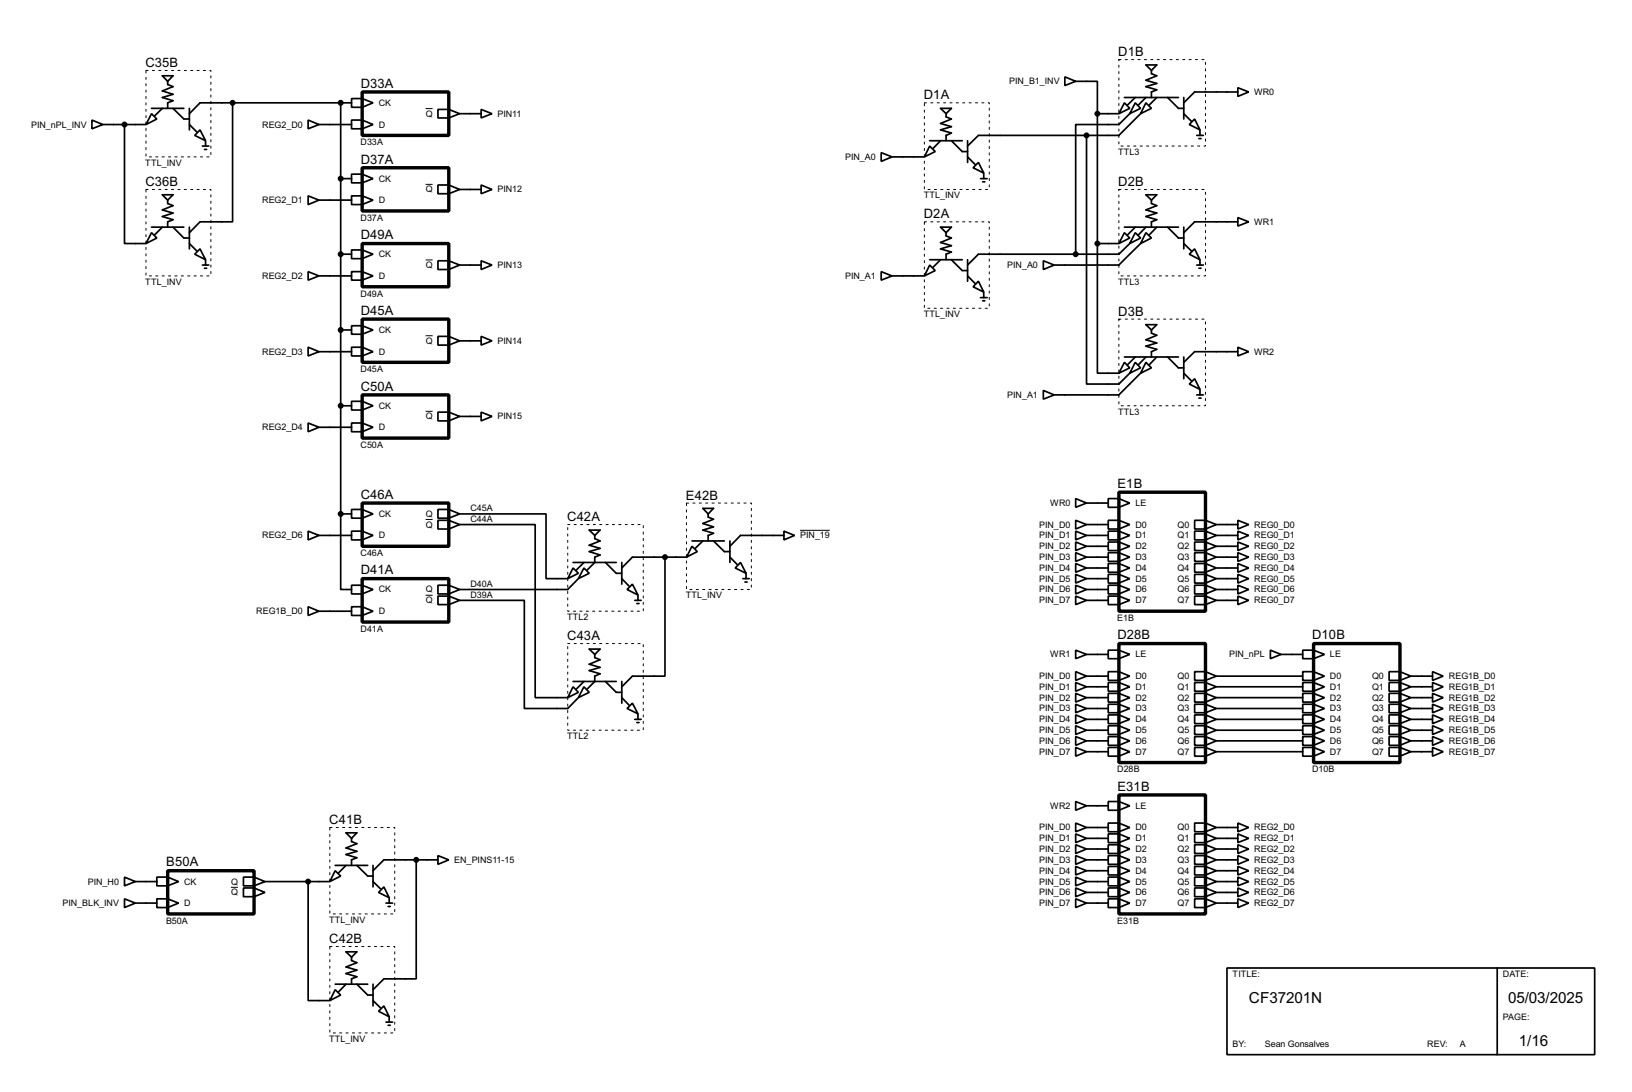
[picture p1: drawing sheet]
<svg xmlns="http://www.w3.org/2000/svg" width="383mm" height="256mm" viewBox="0 0 383 256" stroke-linecap="round" stroke-linejoin="round" font-family="sans-serif">
<g fill="none" stroke="#000" stroke-width=".4">
<path d="M38.2 17.8h2.5l-1.3 1.3zM39.4 19.1v.8l1.3 .5-2.5 1 2.5 .8-2.5 .7 2.5 .8-1.3 .5v1.3M250.2 18.1l2.6 1-2.6 1zM252.8 19.1h5.1v7.6M269.3 15.3h2.5l-1.2 1.3zM270.6 16.6v.7l1.2 .5-2.5 1.1 2.5 .7-2.5 .8 2.5 .7-1.2 .5v1.3M21.6 28.2l2.6 1.1-2.6 1zM24.2 29.3h10.1M29.3 29.3v27.9h5M35.6 26.7l1.3 1.3-2.6 1.3zM35.6 25.5h7.6M38.2 25.5l-1.8 1.7"/>
<path d="M40.7 25.5l2.5 2.5h1.3M44.5 29.3l1.8 1.7M44.5 25.5v5M47 30.5l1.3 2.6-2.5-1.3zM47.6 34.3h1.5M48.1 35.1h.5M48.3 33.1v1.2M54.7 24.2v27.9h-7.7l-2.5 2.6M72.4 28.2l2.6 1.1-2.6 1zM75 29.3h7.6M80.1 24.2v96.5M82.6 23.2h2.5l2.6 1-2.6 1h-2.5z"/>
<path d="M82.6 28.2h2.5l2.6 1.1-2.6 1h-2.5zM82.6 24.2h-35.6l-2.5 2.5M85.1 23.2v2M85.1 28.2v2.1M102.9 25.7h2.6l2.5 1-2.5 1h-2.6zM105.5 25.7v2M108 26.7h5.1M113.1 25.7l2.5 1-2.5 1zM207.1 35.9l2.5 1-2.5 1zM209.6 36.9h7.6M218.5 34.3l1.3 1.3-2.6 1.3zM218.5 33.1h7.6"/>
<path d="M221 33.1l-1.7 1.8M221 25.5h2.6l-1.3 1.2zM222.3 26.7v.8l1.3 .5-2.6 1 2.6 .8-2.6 .7 2.6 .8-1.3 .5v1.3M223.6 33.1l2.5 2.5h1.3M227.4 36.9l1.8 1.8M227.4 33.1v5.1M229.9 38.2l1.3 2.5-2.5-1.3zM255.3 31.8v58.4h7.6l2.6-2.5M257.9 26.7h5M257.9 26.7v30.5M264.2 24.2l1.3 1.3-2.6 1.2zM264.2 22.9h12.7"/>
<path d="M265.5 26.7l-2.6 2.6h-10.1v30.4M266.8 24.2l1.2 1.3-2.5 1.2zM266.8 22.9l-1.8 1.8M268 26.7l-5.1 5.1h-33l-2.5 2.5M269.3 24.2l1.3 1.3-2.6 1.2zM269.3 22.9l-1.8 1.8M271.8 22.9l-1.7 1.8M274.4 22.9l2.5 2.6h1.3M278.2 22.9v5.1M278.2 26.7l1.8 1.8M280.7 28l1.3 2.5-2.5-1.2zM281.2 31.8h1.6"/>
<path d="M281.7 32.6h.5M282 30.5v1.3M290.9 20.6l2.5 1-2.5 1.1zM290.9 21.6h-10.2l-2.5 2.6M35.6 54.7l1.3 1.2-2.6 1.3zM35.6 53.4h7.6M38.2 45.8h2.5l-1.3 1.2zM38.2 53.4l-1.8 1.8M39.4 47v.8l1.3 .5-2.5 1 2.5 .8-2.5 .8 2.5 .7-1.3 .5v1.3M40.7 53.4l2.5 2.5h1.3M44.5 53.4v5.1M44.5 57.2l1.8 1.8"/>
<path d="M45.8 59.7l1.2-1.2 1.3 2.5zM72.4 46l2.6 1-2.6 1.1zM75 47h7.6M80.1 59.7h2.5M80.1 42h2.5M82.6 40.9h2.5l2.6 1.1-2.6 1h-2.5zM82.6 46h2.5l2.6 1-2.6 1.1h-2.5zM82.6 58.7h2.5l2.6 1-2.6 1.1h-2.5zM85.1 40.9v2.1M85.1 46v2.1M85.1 58.7v2.1M102.9 43.5h2.6l2.5 1-2.5 1h-2.6z"/>
<path d="M105.5 43.5v2M108 44.5h5.1M113.1 43.5l2.5 1-2.5 1zM221 53.4h2.6l-1.3 1.3zM222.3 54.7v.7l1.3 .5-2.6 1.1 2.6 .7-2.6 .8 2.6 .7-1.3 .5v1.3M230.4 42h1.6M230.9 42.7h.5M231.2 40.7v1.3M257.9 57.2v30.5h5M257.9 57.2h5M264.2 54.7l1.3 1.2-2.6 1.3zM264.2 53.4h12.7"/>
<path d="M265.5 57.2l-2.6 2.5h-33l-2.5 2.6M266.8 54.7l1.2 1.2-2.5 1.3zM266.8 53.4l-1.8 1.8M268 57.2l-5.1 5.1h-15.2M269.3 54.7l1.3 1.2-2.6 1.3zM269.3 53.4l-1.8 1.8M269.3 45.8h2.5l-1.2 1.2zM270.6 47v.8l1.2 .5-2.5 1 2.5 .8-2.5 .8 2.5 .7-1.2 .5v1.3M271.8 53.4l-1.7 1.8M274.4 53.4l2.5 2.5h1.3M278.2 57.2l1.8 1.8M278.2 53.4v5.1"/>
<path d="M279.5 59.7l1.2-1.2 1.3 2.5zM290.9 51.1l2.5 1-2.5 1zM290.9 52.1h-10.2l-2.5 2.6M47.6 62.3h1.5M48.1 63h.5M48.3 61v1.3M72.4 63.8l2.6 1-2.6 1zM75 64.8h7.6M80.1 77.5h2.5M82.6 63.8h2.5l2.6 1-2.6 1h-2.5zM82.6 76.5h2.5l2.6 1-2.6 1h-2.5zM85.1 63.8v2"/>
<path d="M85.1 76.5v2M102.9 61.3h2.6l2.5 1-2.5 1h-2.6zM102.9 79h2.6l2.5 1.1-2.5 1h-2.6zM105.5 61.3v2M105.5 79v2.1M108 62.3h5.1M113.1 61.3l2.5 1-2.5 1zM113.1 79l2.5 1.1-2.5 1zM207.1 63.8l2.5 1-2.5 1zM209.6 64.8h7.6M218.5 62.3l1.3 1.3-2.6 1.2zM218.5 61h7.6"/>
<path d="M221 61l-1.7 1.8M223.6 61l2.5 2.6h1.3M227.4 61v5.1M227.4 64.8l1.8 1.8M229.9 66.1l1.3 2.5-2.5-1.2zM230.4 69.9h1.6M230.9 70.7h.5M231.2 68.6v1.3M245.2 61.3l2.5 1-2.5 1zM269.3 76.3h2.5l-1.2 1.2zM270.6 77.5v.8l1.2 .5-2.5 1 2.5 .8-2.5 .7 2.5 .8-1.2 .5v1.3M281.2 62.3h1.6"/>
<path d="M281.7 63h.5M282 61v1.3M72.4 81.6l2.6 1-2.6 1zM72.4 99.4l2.6 1-2.6 1zM75 82.6h7.6M80.1 95.3h2.5M82.6 81.6h2.5l2.6 1-2.6 1h-2.5zM82.6 94.3h2.5l2.6 1-2.6 1h-2.5zM82.6 99.4h2.5l2.6 1-2.6 1h-2.5zM85.1 81.6v2M85.1 94.3v2M85.1 99.4v2"/>
<path d="M102.9 96.8h2.6l2.5 1-2.5 1.1h-2.6zM105.5 96.8v2.1M108 80.1h5.1M108 97.8h5.1M113.1 96.8l2.5 1-2.5 1.1zM245.2 91.7l2.5 1.1-2.5 1zM264.2 85.1l1.3 1.3-2.6 1.3zM264.2 83.9h12.7M266.8 85.1l1.2 1.3-2.5 1.3zM266.8 83.9l-1.8 1.8M268 87.7l-5.1 5.1h-15.2M269.3 85.1l1.3 1.3-2.6 1.3z"/>
<path d="M269.3 83.9l-1.8 1.8M271.8 83.9l-1.7 1.8M274.4 83.9l2.5 2.5h1.3M278.2 83.9v5.1M278.2 87.7l1.8 1.8M279.5 90.2l1.2-1.2 1.3 2.5zM281.2 92.8h1.6M281.7 93.5h.5M282 91.5v1.3M290.9 81.6l2.5 1-2.5 1zM290.9 82.6h-10.2l-2.5 2.5M75 100.4h7.6"/>
<path d="M82.6 119.7h2.5l2.6 1-2.6 1h-2.5zM85.1 119.7v2M102.9 119.7h2.6l2.5 1-2.5 1h-2.6zM105.5 119.7v2M165.2 119.4h2.5l-1.3 1.3zM252.8 117.1l2.5 1.1-2.5 1zM255.3 118.2h5.1M260.4 117.1h2.5l2.6 1.1-2.6 1h-2.5zM262.9 117.1v2.1M72.4 124.8l2.6 1-2.6 1zM75 125.8h7.6M80.1 120.7v17.8h2.5"/>
<path d="M80.1 120.7h2.5M82.6 137.5h2.5l2.6 1-2.6 1h-2.5zM82.6 124.8h2.5l2.6 1-2.6 1h-2.5zM85.1 124.8v2M85.1 137.5v2M102.9 137.5h2.6l2.5 1-2.5 1h-2.6zM102.9 122.2h2.6l2.5 1-2.5 1.1h-2.6zM105.5 122.2v2.1M105.5 137.5v2M108 120.7h20.3v15.2h5.1M108 123.2h17.8v40.7h7.6M134.7 133.4l1.2 1.3-2.5 1.2z"/>
<path d="M134.7 132.1h10.1M135.9 135.9l-2.5 2.6h-25.4M137.2 133.4l1.3 1.3-2.6 1.2zM137.2 132.1l-1.8 1.8M138.5 124.5h2.5l-1.2 1.3zM139.8 125.8v.7l1.2 .6-2.5 1 2.5 .7-2.5 .8 2.5 .8-1.2 .5v1.2l-1.8 1.8M142.3 132.1l2.5 2.6h1.3M146.1 135.9l1.8 1.8M146.1 132.1v5.1M147.4 138.5l1.2-1.3 1.3 2.6zM149.9 139.8v1.2M156.3 130.9v27.9h-7.7l-2.5 2.5"/>
<path d="M161.3 130.9h-12.7l-2.5 2.5M162.6 128.3l1.3 1.3-2.6 1.3zM162.6 127.1h7.6M165.2 127.1l-1.8 1.7M166.4 120.7v.8l1.3 .5-2.5 1 2.5 .8-2.5 .7 2.5 .8-1.3 .5v1.3M167.7 127.1l2.5 2.5h1.3M171.5 130.9l1.8 1.7M171.5 127.1v5M174 132.1l1.3 2.6-2.5-1.3zM174.6 135.9h1.5M175.1 136.7h.5M175.3 134.7v1.2"/>
<path d="M184.2 124.8l2.5 1-2.5 1zM184.2 125.8h-10.2l-2.5 2.5M252.8 122.2l2.5 1-2.5 1.1zM252.8 124.8l2.5 1-2.5 1zM252.8 127.3l2.5 1-2.5 1zM252.8 129.8l2.5 1.1-2.5 1zM252.8 132.4l2.5 1-2.5 1zM252.8 134.9l2.5 1-2.5 1.1zM252.8 137.5l2.5 1-2.5 1zM255.3 123.2h5.1M255.3 125.8h5.1M255.3 128.3h5.1"/>
<path d="M255.3 130.9h5.1M255.3 133.4h5.1M255.3 135.9h5.1M255.3 138.5h5.1M260.4 122.2h2.5l2.6 1-2.6 1.1h-2.5zM260.4 124.8h2.5l2.6 1-2.6 1h-2.5zM260.4 127.3h2.5l2.6 1-2.6 1h-2.5zM260.4 129.8h2.5l2.6 1.1-2.6 1h-2.5zM260.4 132.4h2.5l2.6 1-2.6 1h-2.5zM260.4 134.9h2.5l2.6 1-2.6 1.1h-2.5zM260.4 137.5h2.5l2.6 1-2.6 1h-2.5zM262.9 122.2v2.1"/>
<path d="M262.9 124.8v2M262.9 127.3v2M262.9 129.8v2.1M262.9 132.4v2M262.9 134.9v2.1M262.9 137.5v2M280.7 122.2h2.6l2.5 1-2.5 1.1h-2.6zM280.7 124.8h2.6l2.5 1-2.5 1h-2.6zM280.7 127.3h2.6l2.5 1-2.5 1h-2.6zM280.7 129.8h2.6l2.5 1.1-2.5 1h-2.6zM280.7 132.4h2.6l2.5 1-2.5 1h-2.6zM280.7 134.9h2.6l2.5 1-2.5 1.1h-2.6z"/>
<path d="M280.7 137.5h2.6l2.5 1-2.5 1h-2.6zM283.3 122.2v2.1M283.3 124.8v2M283.3 127.3v2M283.3 129.8v2.1M283.3 132.4v2M283.3 134.9v2.1M283.3 137.5v2M285.8 123.2h5.1M285.8 125.8h5.1M285.8 128.3h5.1M285.8 130.9h5.1"/>
<path d="M285.8 133.4h5.1M285.8 135.9h5.1M285.8 138.5h5.1M290.9 122.2l2.5 1-2.5 1.1zM290.9 124.8l2.5 1-2.5 1zM290.9 127.3l2.5 1-2.5 1zM290.9 129.8l2.5 1.1-2.5 1zM290.9 132.4l2.5 1-2.5 1zM290.9 134.9l2.5 1-2.5 1.1zM290.9 137.5l2.5 1-2.5 1zM72.4 142.5l2.6 1.1-2.6 1zM75 143.6h7.6"/>
<path d="M82.6 142.5h2.5l2.6 1.1-2.6 1h-2.5zM85.1 142.5v2.1M102.9 140h2.6l2.5 1-2.5 1h-2.6zM105.5 140v2M108 141h15.2v25.4h10.2l2.5-2.5M138.5 152.5h2.5l-1.2 1.2zM139.8 153.7v.8l1.2 .5-2.5 1 2.5 .8-2.5 .7 2.5 .8-1.2 .5v1.3l-1.8 1.8M149.2 141h1.5M149.7 141.8h.5M252.8 140l2.5 1-2.5 1zM252.8 152.7l2.5 1-2.5 1zM252.8 157.8l2.5 1-2.5 1z"/>
<path d="M255.3 141h5.1M255.3 153.7h5.1M255.3 158.8h5.1M260.4 140h2.5l2.6 1-2.6 1h-2.5zM260.4 152.7h2.5l2.6 1-2.6 1h-2.5zM260.4 157.8h2.5l2.6 1-2.6 1h-2.5zM262.9 140v2M262.9 152.7v2M262.9 157.8v2M280.7 140h2.6l2.5 1-2.5 1h-2.6zM280.7 157.8h2.6l2.5 1-2.5 1h-2.6zM283.3 140v2"/>
<path d="M283.3 157.8v2M285.8 141h5.1M285.8 158.8h20.3M290.9 140l2.5 1-2.5 1zM298.5 152.7l2.5 1-2.5 1zM301 153.7h5.1M306.1 152.7h2.6l2.5 1-2.5 1h-2.6zM306.1 157.8h2.6l2.5 1-2.5 1h-2.6zM308.7 152.7v2M308.7 157.8v2M326.4 157.8h2.6l2.5 1-2.5 1h-2.6zM329 157.8v2"/>
<path d="M331.5 158.8h5.1M336.6 157.8l2.5 1-2.5 1zM134.7 161.3l1.2 1.3-2.5 1.3zM134.7 160.1h10.1M137.2 161.3l1.3 1.3-2.6 1.3zM137.2 160.1l-1.8 1.8M142.3 160.1l2.5 2.5h1.3M146.1 160.1v5.1M146.1 163.9l1.8 1.8M147.4 166.4l1.2-1.2 1.3 2.5zM149.2 169h1.5M149.7 169.7h.5"/>
<path d="M149.9 167.7v1.3M252.8 160.3l2.5 1-2.5 1.1zM252.8 162.9l2.5 1-2.5 1zM252.8 165.4l2.5 1-2.5 1zM252.8 167.9l2.5 1.1-2.5 1zM252.8 170.5l2.5 1-2.5 1zM252.8 173l2.5 1-2.5 1.1zM252.8 175.6l2.5 1-2.5 1zM255.3 161.3h5.1M255.3 163.9h5.1M255.3 166.4h5.1M255.3 169h5.1"/>
<path d="M255.3 171.5h5.1M255.3 174h5.1M255.3 176.6h5.1M260.4 160.3h2.5l2.6 1-2.6 1.1h-2.5zM260.4 162.9h2.5l2.6 1-2.6 1h-2.5zM260.4 165.4h2.5l2.6 1-2.6 1h-2.5zM260.4 167.9h2.5l2.6 1.1-2.6 1h-2.5zM260.4 170.5h2.5l2.6 1-2.6 1h-2.5zM260.4 173h2.5l2.6 1-2.6 1.1h-2.5zM260.4 175.6h2.5l2.6 1-2.6 1h-2.5zM262.9 160.3v2.1M262.9 162.9v2"/>
<path d="M262.9 165.4v2M262.9 167.9v2.1M262.9 170.5v2M262.9 173v2.1M262.9 175.6v2M280.7 160.3h2.6l2.5 1-2.5 1.1h-2.6zM280.7 162.9h2.6l2.5 1-2.5 1h-2.6zM280.7 165.4h2.6l2.5 1-2.5 1h-2.6zM280.7 167.9h2.6l2.5 1.1-2.5 1h-2.6zM280.7 170.5h2.6l2.5 1-2.5 1h-2.6zM280.7 173h2.6l2.5 1-2.5 1.1h-2.6zM280.7 175.6h2.6l2.5 1-2.5 1h-2.6z"/>
<path d="M283.3 160.3v2.1M283.3 162.9v2M283.3 165.4v2M283.3 167.9v2.1M283.3 170.5v2M283.3 173v2.1M283.3 175.6v2M285.8 161.3h20.3M285.8 163.9h20.3M285.8 166.4h20.3M285.8 169h20.3M285.8 171.5h20.3"/>
<path d="M285.8 174h20.3M285.8 176.6h20.3M306.1 160.3h2.6l2.5 1-2.5 1.1h-2.6zM306.1 162.9h2.6l2.5 1-2.5 1h-2.6zM306.1 165.4h2.6l2.5 1-2.5 1h-2.6zM306.1 167.9h2.6l2.5 1.1-2.5 1h-2.6zM306.1 170.5h2.6l2.5 1-2.5 1h-2.6zM306.1 173h2.6l2.5 1-2.5 1.1h-2.6zM306.1 175.6h2.6l2.5 1-2.5 1h-2.6zM308.7 160.3v2.1M308.7 162.9v2M308.7 165.4v2"/>
<path d="M308.7 167.9v2.1M308.7 170.5v2M308.7 173v2.1M308.7 175.6v2M326.4 160.3h2.6l2.5 1-2.5 1.1h-2.6zM326.4 162.9h2.6l2.5 1-2.5 1h-2.6zM326.4 165.4h2.6l2.5 1-2.5 1h-2.6zM326.4 167.9h2.6l2.5 1.1-2.5 1h-2.6zM326.4 170.5h2.6l2.5 1-2.5 1h-2.6zM326.4 173h2.6l2.5 1-2.5 1.1h-2.6zM326.4 175.6h2.6l2.5 1-2.5 1h-2.6zM329 160.3v2.1"/>
<path d="M329 162.9v2M329 165.4v2M329 167.9v2.1M329 170.5v2M329 173v2.1M329 175.6v2M331.5 161.3h5.1M331.5 163.9h5.1M331.5 166.4h5.1M331.5 169h5.1M331.5 171.5h5.1M331.5 174h5.1"/>
<path d="M331.5 176.6h5.1M336.6 160.3l2.5 1-2.5 1.1zM336.6 162.9l2.5 1-2.5 1zM336.6 165.4l2.5 1-2.5 1zM336.6 167.9l2.5 1.1-2.5 1zM336.6 170.5l2.5 1-2.5 1zM336.6 173l2.5 1-2.5 1.1zM336.6 175.6l2.5 1-2.5 1zM81.3 195.6h2.6l-1.3 1.3zM82.6 196.9v.8l1.3 .5-2.6 1 2.6 .8-2.6 .7 2.6 .8-1.3 .5v1.3M252.8 188.3l2.5 1-2.5 1zM252.8 193.3l2.5 1.1-2.5 1z"/>
<path d="M252.8 195.9l2.5 1-2.5 1zM252.8 198.4l2.5 1-2.5 1.1zM255.3 189.3h5.1M255.3 194.4h5.1M255.3 196.9h5.1M255.3 199.4h5.1M260.4 188.3h2.5l2.6 1-2.6 1h-2.5zM260.4 193.3h2.5l2.6 1.1-2.6 1h-2.5zM260.4 195.9h2.5l2.6 1-2.6 1h-2.5zM260.4 198.4h2.5l2.6 1-2.6 1.1h-2.5zM262.9 188.3v2M262.9 193.3v2.1"/>
<path d="M262.9 195.9v2M262.9 198.4v2.1M280.7 193.3h2.6l2.5 1.1-2.5 1h-2.6zM280.7 195.9h2.6l2.5 1-2.5 1h-2.6zM280.7 198.4h2.6l2.5 1-2.5 1.1h-2.6zM283.3 193.3v2.1M283.3 195.9v2M283.3 198.4v2.1M285.8 194.4h5.1M285.8 196.9h5.1M285.8 199.4h5.1M290.9 193.3l2.5 1.1-2.5 1z"/>
<path d="M290.9 195.9l2.5 1-2.5 1zM290.9 198.4l2.5 1-2.5 1.1zM29.3 206l2.5 1.1-2.5 1zM29.3 211.1l2.5 1-2.5 1.1zM31.8 207.1h5.1M31.8 212.1h5.1M36.9 206h2.5l2.6 1.1-2.6 1h-2.5zM36.9 211.1h2.5l2.6 1-2.6 1.1h-2.5zM39.4 206v2.1M39.4 211.1v2.1M57.2 206h2.5l2.6 1.1-2.6 1h-2.5zM57.2 208.6h2.5l2.6 1-2.6 1h-2.5z"/>
<path d="M59.7 206v2.1M59.7 208.6v2M62.3 207.1h15.2M72.4 207.1v27.9h5.1M78.8 204.5l1.3 1.3-2.6 1.3zM78.8 203.3h7.6M81.3 203.3l-1.7 1.7M83.9 203.3l2.5 2.5h1.3M87.7 207.1l1.8 1.7M87.7 203.3v5M90.2 208.3l1.3 2.6-2.5-1.3zM90.7 212.1h1.6"/>
<path d="M91.2 212.9h.5M91.5 210.9v1.2M97.8 202v27.9h-7.6l-2.5 2.6M102.9 201l2.6 1-2.6 1zM102.9 202h-12.7l-2.5 2.5M252.8 201l2.5 1-2.5 1zM252.8 203.5l2.5 1-2.5 1zM252.8 206l2.5 1.1-2.5 1zM252.8 208.6l2.5 1-2.5 1zM252.8 211.1l2.5 1-2.5 1.1zM255.3 202h5.1M255.3 204.5h5.1"/>
<path d="M255.3 207.1h5.1M255.3 209.6h5.1M255.3 212.1h5.1M260.4 201h2.5l2.6 1-2.6 1h-2.5zM260.4 203.5h2.5l2.6 1-2.6 1h-2.5zM260.4 206h2.5l2.6 1.1-2.6 1h-2.5zM260.4 208.6h2.5l2.6 1-2.6 1h-2.5zM260.4 211.1h2.5l2.6 1-2.6 1.1h-2.5zM262.9 201v2M262.9 203.5v2M262.9 206v2.1M262.9 208.6v2"/>
<path d="M262.9 211.1v2.1M280.7 201h2.6l2.5 1-2.5 1h-2.6zM280.7 203.5h2.6l2.5 1-2.5 1h-2.6zM280.7 206h2.6l2.5 1.1-2.5 1h-2.6zM280.7 208.6h2.6l2.5 1-2.5 1h-2.6zM280.7 211.1h2.6l2.5 1-2.5 1.1h-2.6zM283.3 201v2M283.3 203.5v2M283.3 206v2.1M283.3 208.6v2M283.3 211.1v2.1M285.8 202h5.1"/>
<path d="M285.8 204.5h5.1M285.8 207.1h5.1M285.8 209.6h5.1M285.8 212.1h5.1M290.9 201l2.5 1-2.5 1zM290.9 203.5l2.5 1-2.5 1zM290.9 206l2.5 1.1-2.5 1zM290.9 208.6l2.5 1-2.5 1zM290.9 211.1l2.5 1-2.5 1.1zM78.8 232.5l1.3 1.2-2.6 1.3zM78.8 231.2h7.6M81.3 231.2l-1.7 1.8"/>
<path d="M81.3 223.6h2.6l-1.3 1.2zM82.6 224.8v.8l1.3 .5-2.6 1 2.6 .8-2.6 .8 2.6 .7-1.3 .5v1.3M83.9 231.2l2.5 2.5h1.3M87.7 231.2v5.1M87.7 235l1.8 1.8M90.2 236.3l1.3 2.5-2.5-1.3zM91.5 238.8v1.3M288.3 227.4h86.4v20.3h-86.4zM351.8 227.4v20.3M90.7 240.1h1.6M91.2 240.8h.5"/>
</g>
<path d="M34.3 16.6h15.3v20.3h-15.3zM262.9 14h20.4v20.3h-20.4zM217.2 24.2h15.3v20.3h-15.3zM34.3 44.5h15.3v20.3h-15.3zM217.2 52.1h15.3v20.3h-15.3zM262.9 44.5h20.4v20.3h-20.4zM262.9 75h20.4v20.3h-20.4zM161.3 118.2h15.3v20.3h-15.3zM133.4 123.2h17.8v20.4h-17.8zM133.4 151.2h17.8v20.3h-17.8zM77.5 194.4h15.3v20.3h-15.3zM77.5 222.3h15.3v20.3h-15.3z" fill="none" stroke="#fff" stroke-width=".23"/>
<path d="M34.3 16.6h15.3v20.3h-15.3zM262.9 14h20.4v20.3h-20.4zM217.2 24.2h15.3v20.3h-15.3zM34.3 44.5h15.3v20.3h-15.3zM217.2 52.1h15.3v20.3h-15.3zM262.9 44.5h20.4v20.3h-20.4zM262.9 75h20.4v20.3h-20.4zM161.3 118.2h15.3v20.3h-15.3zM133.4 123.2h17.8v20.4h-17.8zM133.4 151.2h17.8v20.3h-17.8zM77.5 194.4h15.3v20.3h-15.3zM77.5 222.3h15.3v20.3h-15.3z" fill="none" stroke="#000" stroke-width=".23" stroke-dasharray=".5 1"/>
<g fill="#000" stroke="#000" stroke-width=".4">
<circle cx="29.2" cy="29.3" r=".5"/>
<circle cx="54.6" cy="24.2" r=".5"/>
<circle cx="80" cy="24.2" r=".5"/>
<circle cx="255.3" cy="31.8" r=".5"/>
<circle cx="257.8" cy="26.7" r=".5"/>
<circle cx="80" cy="42" r=".5"/>
<circle cx="80" cy="59.7" r=".5"/>
<circle cx="252.7" cy="59.7" r=".5"/>
<circle cx="257.8" cy="57.2" r=".5"/>
<circle cx="80" cy="77.5" r=".5"/>
<circle cx="80" cy="95.3" r=".5"/>
<circle cx="80" cy="120.7" r=".5"/>
<circle cx="156.2" cy="130.9" r=".5"/>
<circle cx="72.4" cy="207.1" r=".5"/>
<circle cx="97.8" cy="202" r=".5"/>
</g>
<path d="M85.1 21.6h20.4v10.2h-20.4zM85.1 39.4h20.4v10.2h-20.4zM85.1 57.2h20.4v10.2h-20.4zM85.1 75h20.4v10.1h-20.4zM85.1 92.8h20.4v10.1h-20.4zM85.1 118.2h20.4v10.1h-20.4zM262.9 115.6h20.4v28h-20.4zM85.1 135.9h20.4v10.2h-20.4zM262.9 151.2h20.4v27.9h-20.4zM308.7 151.2h20.3v27.9h-20.3zM262.9 186.7h20.4v28h-20.4zM39.4 204.5h20.3v10.2h-20.3z" fill="none" stroke="#000" stroke-width=".8"/>
<path d="M100 25.5h1.7M100 43.3h1.7M100 61.1h1.7M100 78.9h1.7M100 96.6h1.7M100 139.8h1.7M100 122h1.7M188 124.6h7M54.3 208.4h1.6" fill="none" stroke="#000" stroke-width=".23"/>
<g font-size="4">
<text x="293.5" y="235.5">CF37201N</text>
<text x="354.4" y="235.5">05/03/2025</text>
<text x="356.9" y="245.7">1/16</text>
</g>
<g font-size="3.4">
<text x="34.2" y="15.8">C35B</text>
<text x="262.8" y="13.2">D1B</text>
<text x="84.8" y="20.6">D33A</text>
<text x="217.1" y="23.3">D1A</text>
<text x="84.8" y="38.4">D37A</text>
<text x="34.2" y="43.7">C36B</text>
<text x="262.8" y="43.7">D2B</text>
<text x="217.1" y="51.3">D2A</text>
<text x="84.8" y="56.1">D49A</text>
<text x="84.8" y="74">D45A</text>
<text x="262.8" y="74.1">D3B</text>
<text x="84.8" y="91.8">C50A</text>
<text x="84.8" y="117.2">C46A</text>
<text x="161.2" y="117.4">E42B</text>
<text x="262.6" y="114.6">E1B</text>
<text x="133.3" y="122.4">C42A</text>
<text x="84.8" y="134.9">D41A</text>
<text x="133.3" y="150.4">C43A</text>
<text x="262.6" y="150.2">D28B</text>
<text x="308.3" y="150.2">D10B</text>
<text x="262.6" y="185.7">E31B</text>
<text x="77.4" y="193.6">C41B</text>
<text x="39.1" y="203.5">B50A</text>
<text x="77.4" y="221.5">C42B</text>
</g>
<g font-size="2.4">
<text x="237.1" y="19.8">PIN_B1_INV</text>
<text x="294.7" y="22.3">WR0</text>
<text x="7.3" y="30">PIN_nPL_INV</text>
<text x="61.6" y="30">REG2_D0</text>
<text x="89" y="24.8">CK</text>
<text x="89" y="30">D</text>
<text x="100" y="27.4">Q</text>
<text x="116.9" y="27.4">PIN11</text>
<text x="84.7" y="34.1">D33A</text>
<text x="34.1" y="38.9">TTL_INV</text>
<text x="198.6" y="37.5">PIN_A0</text>
<text x="262.7" y="36.4">TTL3</text>
<text x="61.6" y="47.7">REG2_D1</text>
<text x="89" y="42.7">CK</text>
<text x="89" y="47.7">D</text>
<text x="100" y="45.2">Q</text>
<text x="116.9" y="45.2">PIN12</text>
<text x="217" y="46.6">TTL_INV</text>
<text x="84.7" y="51.9">D37A</text>
<text x="294.7" y="52.8">WR1</text>
<text x="61.6" y="65.5">REG2_D2</text>
<text x="89" y="60.4">CK</text>
<text x="89" y="65.5">D</text>
<text x="100" y="62.9">Q</text>
<text x="116.9" y="62.9">PIN13</text>
<text x="198.6" y="65.5">PIN_A1</text>
<text x="236.7" y="62.9">PIN_A0</text>
<text x="34.1" y="66.9">TTL_INV</text>
<text x="84.7" y="69.7">D49A</text>
<text x="262.7" y="66.9">TTL3</text>
<text x="217" y="74.5">TTL_INV</text>
<text x="61.6" y="83.3">REG2_D3</text>
<text x="89" y="78.2">CK</text>
<text x="89" y="83.3">D</text>
<text x="100" y="80.8">Q</text>
<text x="116.9" y="80.8">PIN14</text>
<text x="294.7" y="83.3">WR2</text>
<text x="84.7" y="87.5">D45A</text>
<text x="236.7" y="93.5">PIN_A1</text>
<text x="61.6" y="101.1">REG2_D4</text>
<text x="89" y="96">CK</text>
<text x="89" y="101.1">D</text>
<text x="100" y="98.5">Q</text>
<text x="116.9" y="98.5">PIN15</text>
<text x="262.7" y="97.4">TTL3</text>
<text x="84.7" y="105.2">C50A</text>
<text x="246.8" y="118.9">WR0</text>
<text x="266.8" y="118.9">LE</text>
<text x="89" y="121.4">CK</text>
<text x="100" y="121.4">Q</text>
<text x="100" y="123.9">Q</text>
<text x="110.5" y="120.1">C45A</text>
<text x="110.5" y="122.6">C44A</text>
<text x="244.2" y="123.9">PIN_D0</text>
<text x="266.8" y="123.9">D0</text>
<text x="276.7" y="123.9">Q0</text>
<text x="294.7" y="123.9">REG0_D0</text>
<text x="61.6" y="126.5">REG2_D6</text>
<text x="84.7" y="130.6">C46A</text>
<text x="89" y="126.5">D</text>
<text x="188" y="126.5">PIN_19</text>
<text x="244.2" y="126.5">PIN_D1</text>
<text x="244.2" y="129">PIN_D2</text>
<text x="244.2" y="131.6">PIN_D3</text>
<text x="266.8" y="126.5">D1</text>
<text x="266.8" y="129">D2</text>
<text x="266.8" y="131.6">D3</text>
<text x="276.7" y="126.5">Q1</text>
<text x="276.7" y="129">Q2</text>
<text x="276.7" y="131.6">Q3</text>
<text x="294.7" y="126.5">REG0_D1</text>
<text x="294.7" y="129">REG0_D2</text>
<text x="294.7" y="131.6">REG0_D3</text>
<text x="110.5" y="137.9">D40A</text>
<text x="244.2" y="134.1">PIN_D4</text>
<text x="244.2" y="136.6">PIN_D5</text>
<text x="266.8" y="134.1">D4</text>
<text x="266.8" y="136.6">D5</text>
<text x="276.7" y="134.1">Q4</text>
<text x="276.7" y="136.6">Q5</text>
<text x="294.7" y="134.1">REG0_D4</text>
<text x="294.7" y="136.6">REG0_D5</text>
<text x="89" y="139.2">CK</text>
<text x="100" y="139.2">Q</text>
<text x="100" y="141.7">Q</text>
<text x="110.5" y="140.4">D39A</text>
<text x="161.1" y="140.6">TTL_INV</text>
<text x="244.2" y="139.2">PIN_D6</text>
<text x="244.2" y="141.7">PIN_D7</text>
<text x="266.8" y="139.2">D6</text>
<text x="266.8" y="141.7">D7</text>
<text x="276.7" y="139.2">Q6</text>
<text x="276.7" y="141.7">Q7</text>
<text x="294.7" y="139.2">REG0_D6</text>
<text x="294.7" y="141.7">REG0_D7</text>
<text x="60.2" y="144.3">REG1B_D0</text>
<text x="84.7" y="148.4">D41A</text>
<text x="89" y="144.3">D</text>
<text x="133.2" y="145.7">TTL2</text>
<text x="262.5" y="145.9">E1B</text>
<text x="246.8" y="154.4">WR1</text>
<text x="266.8" y="154.4">LE</text>
<text x="288.8" y="154.4">PIN_nPL</text>
<text x="312.5" y="154.4">LE</text>
<text x="244.2" y="159.5">PIN_D0</text>
<text x="266.8" y="159.5">D0</text>
<text x="276.7" y="159.5">Q0</text>
<text x="312.5" y="159.5">D0</text>
<text x="322.4" y="159.5">Q0</text>
<text x="340.4" y="159.5">REG1B_D0</text>
<text x="244.2" y="162">PIN_D1</text>
<text x="244.2" y="164.6">PIN_D2</text>
<text x="244.2" y="167.1">PIN_D3</text>
<text x="266.8" y="162">D1</text>
<text x="266.8" y="164.6">D2</text>
<text x="266.8" y="167.1">D3</text>
<text x="276.7" y="162">Q1</text>
<text x="276.7" y="164.6">Q2</text>
<text x="276.7" y="167.1">Q3</text>
<text x="312.5" y="162">D1</text>
<text x="312.5" y="164.6">D2</text>
<text x="312.5" y="167.1">D3</text>
<text x="322.4" y="162">Q1</text>
<text x="322.4" y="164.6">Q2</text>
<text x="322.4" y="167.1">Q3</text>
<text x="340.4" y="162">REG1B_D1</text>
<text x="340.4" y="164.6">REG1B_D2</text>
<text x="340.4" y="167.1">REG1B_D3</text>
<text x="133.2" y="173.6">TTL2</text>
<text x="244.2" y="169.7">PIN_D4</text>
<text x="244.2" y="172.2">PIN_D5</text>
<text x="266.8" y="169.7">D4</text>
<text x="266.8" y="172.2">D5</text>
<text x="276.7" y="169.7">Q4</text>
<text x="276.7" y="172.2">Q5</text>
<text x="312.5" y="169.7">D4</text>
<text x="312.5" y="172.2">D5</text>
<text x="322.4" y="169.7">Q4</text>
<text x="322.4" y="172.2">Q5</text>
<text x="340.4" y="169.7">REG1B_D4</text>
<text x="340.4" y="172.2">REG1B_D5</text>
<text x="244.2" y="174.7">PIN_D6</text>
<text x="244.2" y="177.3">PIN_D7</text>
<text x="266.8" y="174.7">D6</text>
<text x="266.8" y="177.3">D7</text>
<text x="276.7" y="174.7">Q6</text>
<text x="276.7" y="177.3">Q7</text>
<text x="312.5" y="174.7">D6</text>
<text x="312.5" y="177.3">D7</text>
<text x="322.4" y="174.7">Q6</text>
<text x="322.4" y="177.3">Q7</text>
<text x="340.4" y="174.7">REG1B_D6</text>
<text x="340.4" y="177.3">REG1B_D7</text>
<text x="262.5" y="181.4">D28B</text>
<text x="308.3" y="181.4">D10B</text>
<text x="246.8" y="190">WR2</text>
<text x="266.8" y="190">LE</text>
<text x="244.2" y="195.1">PIN_D0</text>
<text x="244.2" y="197.6">PIN_D1</text>
<text x="266.8" y="195.1">D0</text>
<text x="266.8" y="197.6">D1</text>
<text x="276.7" y="195.1">Q0</text>
<text x="276.7" y="197.6">Q1</text>
<text x="294.7" y="195.1">REG2_D0</text>
<text x="294.7" y="197.6">REG2_D1</text>
<text x="106.7" y="202.7">EN_PINS11-15</text>
<text x="244.2" y="200.1">PIN_D2</text>
<text x="244.2" y="202.7">PIN_D3</text>
<text x="266.8" y="200.1">D2</text>
<text x="266.8" y="202.7">D3</text>
<text x="276.7" y="200.1">Q2</text>
<text x="276.7" y="202.7">Q3</text>
<text x="294.7" y="200.1">REG2_D2</text>
<text x="294.7" y="202.7">REG2_D3</text>
<text x="20.6" y="207.8">PIN_H0</text>
<text x="43.2" y="207.8">CK</text>
<text x="54.3" y="207.8">Q</text>
<text x="244.2" y="205.2">PIN_D4</text>
<text x="244.2" y="207.8">PIN_D5</text>
<text x="266.8" y="205.2">D4</text>
<text x="266.8" y="207.8">D5</text>
<text x="276.7" y="205.2">Q4</text>
<text x="276.7" y="207.8">Q5</text>
<text x="294.7" y="205.2">REG2_D4</text>
<text x="294.7" y="207.8">REG2_D5</text>
<text x="14.7" y="212.8">PIN_BLK_INV</text>
<text x="43.2" y="212.8">D</text>
<text x="54.3" y="210.3">Q</text>
<text x="244.2" y="210.3">PIN_D6</text>
<text x="244.2" y="212.8">PIN_D7</text>
<text x="266.8" y="210.3">D6</text>
<text x="266.8" y="212.8">D7</text>
<text x="276.7" y="210.3">Q6</text>
<text x="276.7" y="212.8">Q7</text>
<text x="294.7" y="210.3">REG2_D6</text>
<text x="294.7" y="212.8">REG2_D7</text>
<text x="39" y="217">B50A</text>
<text x="77.3" y="216.8">TTL_INV</text>
<text x="262.5" y="217">E31B</text>
<text x="289.6" y="229.5">TITLE:</text>
<text x="353.1" y="229.5">DATE:</text>
<text x="353.1" y="239.7">PAGE:</text>
<text x="77.3" y="244.7">TTL_INV</text>
<text x="289.6" y="246">BY:</text>
<text x="297.2" y="246">Sean Gonsalves</text>
<text x="335.3" y="246">REV:</text>
<text x="343" y="246">A</text>
</g>
</svg>
